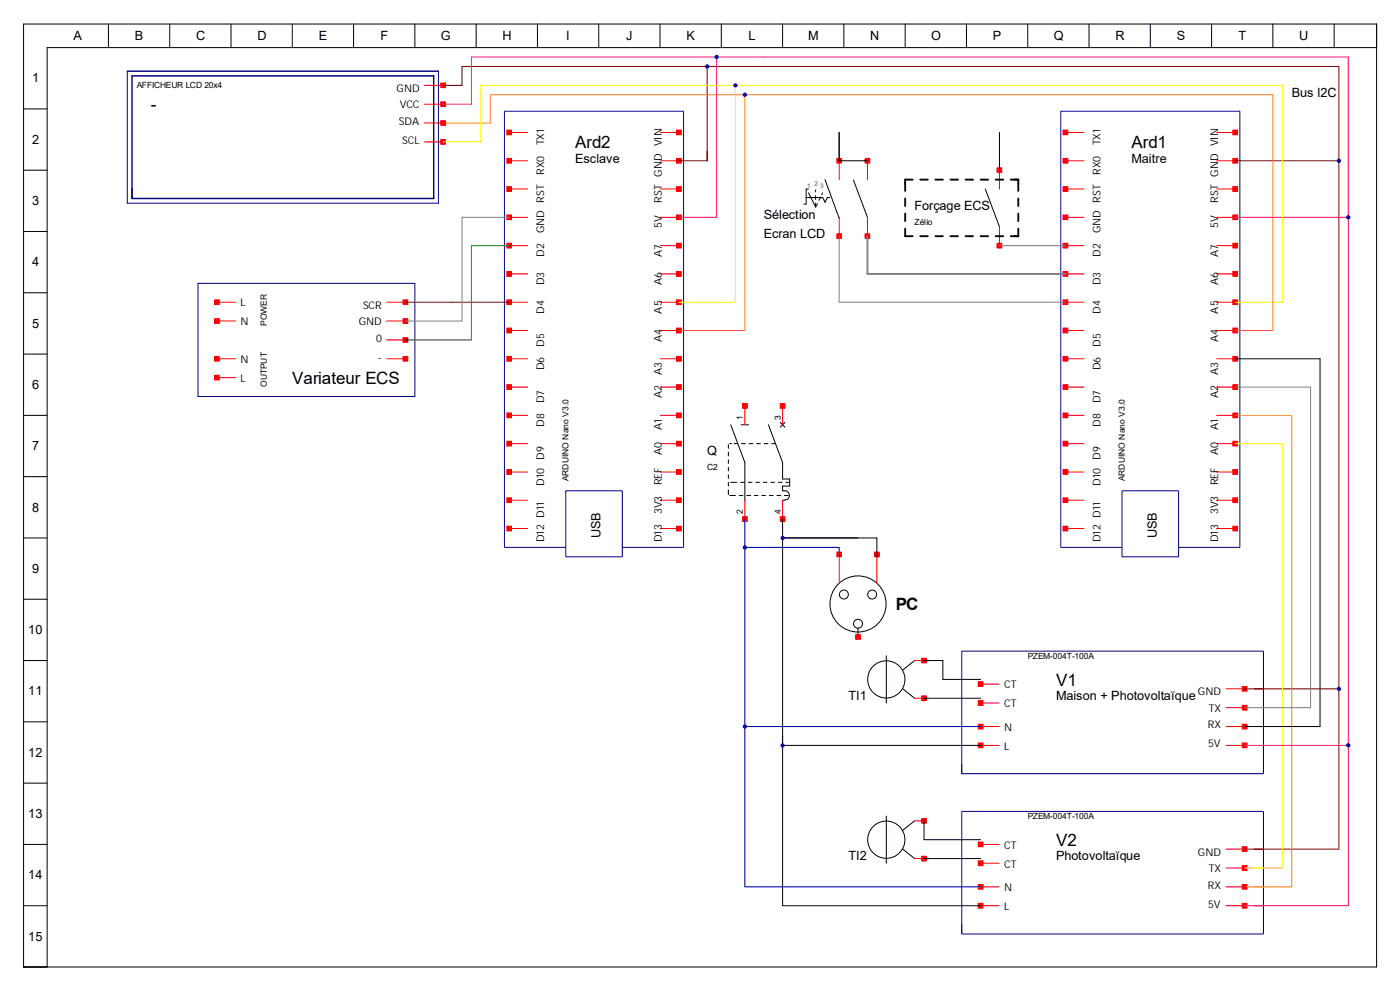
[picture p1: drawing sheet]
<svg xmlns="http://www.w3.org/2000/svg" width="297mm" height="210mm" viewBox="0 0 297 210" stroke-linecap="round" stroke-linejoin="round" font-family="sans-serif">
<path d="M27 15.1h66v28h-66zM42 60.1h46v24h-46zM120 116.1h-13v-92.5h38v92.5h-13M120 104.1h12v14h-12zM238 116.1h-13v-92.5h38v92.5h-13M238 104.1h12v14h-12zM204 138.1h64v26h-64zM204 172.1h64v26h-64z" fill="none" stroke="#000080" stroke-width=".21"/>
<g fill="#f00" stroke="#f00" stroke-width=".21">
<path d="M261.5 111.6h1v1h-1z" fill-rule="evenodd"/>
<path d="M261.5 105.6h1v1h-1z" fill-rule="evenodd"/>
<path d="M261.5 99.6h1v1h-1z" fill-rule="evenodd"/>
<path d="M261.5 93.6h1v1h-1z" fill-rule="evenodd"/>
<path d="M261.5 87.6h1v1h-1z" fill-rule="evenodd"/>
<path d="M261.5 81.6h1v1h-1z" fill-rule="evenodd"/>
<path d="M261.5 75.6h1v1h-1z" fill-rule="evenodd"/>
<path d="M261.5 69.6h1v1h-1z" fill-rule="evenodd"/>
<path d="M261.5 63.6h1v1h-1z" fill-rule="evenodd"/>
<path d="M261.5 57.6h1v1h-1z" fill-rule="evenodd"/>
<path d="M261.5 51.6h1v1h-1z" fill-rule="evenodd"/>
<path d="M261.5 45.6h1v1h-1z" fill-rule="evenodd"/>
<path d="M261.5 39.6h1v1h-1z" fill-rule="evenodd"/>
<path d="M261.5 33.6h1v1h-1z" fill-rule="evenodd"/>
<path d="M261.5 27.6h1v1h-1z" fill-rule="evenodd"/>
<path d="M225.5 111.6h1v1h-1z" fill-rule="evenodd"/>
<path d="M225.5 105.6h1v1h-1z" fill-rule="evenodd"/>
<path d="M225.5 99.6h1v1h-1z" fill-rule="evenodd"/>
<path d="M225.5 93.6h1v1h-1z" fill-rule="evenodd"/>
<path d="M225.5 87.6h1v1h-1z" fill-rule="evenodd"/>
<path d="M225.5 81.6h1v1h-1z" fill-rule="evenodd"/>
<path d="M225.5 75.6h1v1h-1z" fill-rule="evenodd"/>
<path d="M225.5 69.6h1v1h-1z" fill-rule="evenodd"/>
<path d="M225.5 63.6h1v1h-1z" fill-rule="evenodd"/>
<path d="M225.5 57.6h1v1h-1z" fill-rule="evenodd"/>
<path d="M225.5 51.6h1v1h-1z" fill-rule="evenodd"/>
<path d="M225.5 45.6h1v1h-1z" fill-rule="evenodd"/>
<path d="M225.5 39.6h1v1h-1z" fill-rule="evenodd"/>
<path d="M225.5 33.6h1v1h-1z" fill-rule="evenodd"/>
<path d="M225.5 27.6h1v1h-1z" fill-rule="evenodd"/>
<path d="M143.5 111.6h1v1h-1z" fill-rule="evenodd"/>
<path d="M143.5 105.6h1v1h-1z" fill-rule="evenodd"/>
<path d="M143.5 99.6h1v1h-1z" fill-rule="evenodd"/>
<path d="M143.5 93.6h1v1h-1z" fill-rule="evenodd"/>
<path d="M143.5 87.6h1v1h-1z" fill-rule="evenodd"/>
<path d="M143.5 81.6h1v1h-1z" fill-rule="evenodd"/>
<path d="M143.5 75.6h1v1h-1z" fill-rule="evenodd"/>
<path d="M143.5 69.6h1v1h-1z" fill-rule="evenodd"/>
<path d="M143.5 63.6h1v1h-1z" fill-rule="evenodd"/>
<path d="M143.5 57.6h1v1h-1z" fill-rule="evenodd"/>
<path d="M143.5 51.6h1v1h-1z" fill-rule="evenodd"/>
<path d="M143.5 45.6h1v1h-1z" fill-rule="evenodd"/>
<path d="M143.5 39.6h1v1h-1z" fill-rule="evenodd"/>
<path d="M143.5 33.6h1v1h-1z" fill-rule="evenodd"/>
<path d="M143.5 27.6h1v1h-1z" fill-rule="evenodd"/>
<path d="M107.5 111.6h1v1h-1z" fill-rule="evenodd"/>
<path d="M107.5 105.6h1v1h-1z" fill-rule="evenodd"/>
<path d="M107.5 99.6h1v1h-1z" fill-rule="evenodd"/>
<path d="M107.5 93.6h1v1h-1z" fill-rule="evenodd"/>
<path d="M107.5 87.6h1v1h-1z" fill-rule="evenodd"/>
<path d="M107.5 81.6h1v1h-1z" fill-rule="evenodd"/>
<path d="M107.5 75.6h1v1h-1z" fill-rule="evenodd"/>
<path d="M107.5 69.6h1v1h-1z" fill-rule="evenodd"/>
<path d="M107.5 63.6h1v1h-1z" fill-rule="evenodd"/>
<path d="M107.5 57.6h1v1h-1z" fill-rule="evenodd"/>
<path d="M107.5 51.6h1v1h-1z" fill-rule="evenodd"/>
<path d="M107.5 45.6h1v1h-1z" fill-rule="evenodd"/>
<path d="M107.5 39.6h1v1h-1z" fill-rule="evenodd"/>
<path d="M107.5 33.6h1v1h-1z" fill-rule="evenodd"/>
<path d="M107.5 27.6h1v1h-1z" fill-rule="evenodd"/>
<path d="M207.5 144.6h1v1h-1z" fill-rule="evenodd"/>
<path d="M207.5 148.6h1v1h-1z" fill-rule="evenodd"/>
<path d="M207.5 157.6h1v1h-1z" fill-rule="evenodd"/>
<path d="M207.5 153.6h1v1h-1z" fill-rule="evenodd"/>
<path d="M263.5 157.6h1v1h-1z" fill-rule="evenodd"/>
<path d="M263.5 153.6h1v1h-1z" fill-rule="evenodd"/>
<path d="M263.5 149.6h1v1h-1z" fill-rule="evenodd"/>
<path d="M263.5 145.6h1v1h-1z" fill-rule="evenodd"/>
<path d="M207.5 178.6h1v1h-1z" fill-rule="evenodd"/>
<path d="M207.5 182.6h1v1h-1z" fill-rule="evenodd"/>
<path d="M207.5 191.6h1v1h-1z" fill-rule="evenodd"/>
<path d="M207.5 187.6h1v1h-1z" fill-rule="evenodd"/>
<path d="M263.5 191.6h1v1h-1z" fill-rule="evenodd"/>
<path d="M263.5 187.6h1v1h-1z" fill-rule="evenodd"/>
<path d="M263.5 183.6h1v1h-1z" fill-rule="evenodd"/>
<path d="M263.5 179.6h1v1h-1z" fill-rule="evenodd"/>
<path d="M183.5 33.6h1v1h-1z" fill-rule="evenodd"/>
<path d="M183.5 49.6h1v1h-1z" fill-rule="evenodd"/>
<path d="M211.5 35.6h1v1h-1z" fill-rule="evenodd"/>
<path d="M211.5 51.6h1v1h-1z" fill-rule="evenodd"/>
<path d="M177.5 33.6h1v1h-1z" fill-rule="evenodd"/>
<path d="M177.5 49.6h1v1h-1z" fill-rule="evenodd"/>
<path d="M93.5 29.6h1v1h-1z" fill-rule="evenodd"/>
<path d="M93.5 25.6h1v1h-1z" fill-rule="evenodd"/>
<path d="M93.5 21.6h1v1h-1z" fill-rule="evenodd"/>
<path d="M93.5 17.6h1v1h-1z" fill-rule="evenodd"/>
<path d="M45.5 63.6h1v1h-1z" fill-rule="evenodd"/>
<path d="M45.5 67.6h1v1h-1z" fill-rule="evenodd"/>
<path d="M45.5 79.6h1v1h-1z" fill-rule="evenodd"/>
<path d="M45.5 75.6h1v1h-1z" fill-rule="evenodd"/>
<path d="M85.5 75.6h1v1h-1z" fill-rule="evenodd"/>
<path d="M85.5 71.6h1v1h-1z" fill-rule="evenodd"/>
<path d="M85.5 67.6h1v1h-1z" fill-rule="evenodd"/>
<path d="M85.5 63.6h1v1h-1z" fill-rule="evenodd"/>
<path d="M165.5 85.6h1v1h-1z" fill-rule="evenodd"/>
<path d="M157.5 85.6h1v1h-1z" fill-rule="evenodd"/>
<path d="M157.5 109.6h1v1h-1z" fill-rule="evenodd"/>
<path d="M165.5 109.6h1v1h-1z" fill-rule="evenodd"/>
<path d="M195.5 147.6h1v1h-1z" fill-rule="evenodd"/>
<path d="M195.5 139.6h1v1h-1z" fill-rule="evenodd"/>
<path d="M195.5 181.6h1v1h-1z" fill-rule="evenodd"/>
<path d="M195.5 173.6h1v1h-1z" fill-rule="evenodd"/>
<path d="M177.5 117.1h1v1h-1z" fill-rule="evenodd"/>
<path d="M185.5 117.1h1v1h-1z" fill-rule="evenodd"/>
<path d="M181.5 134.6h1v1h-1z" fill-rule="evenodd"/>
</g>
<g fill="none" stroke="#f00" stroke-width=".21">
<path d="M90 18.1h4M90 30.1h4M90 26.1h4M90 22.1h4M108 34.1h4M108 28.1h4M140 34.1h4M140 28.1h4M178 34.1v4M184 34.1v4M212 36.1v4M226 34.1h4"/>
<path d="M226 28.1h4M258 34.1h4M258 28.1h4M108 58.1h4M108 52.1h4M108 46.1h4M108 40.1h4M140 58.1h4M140 52.1h4M140 46.1h4M140 40.1h4M178 46.1v4"/>
<path d="M184 46.1v4M212 48.1v4M226 58.1h4M226 52.1h4M226 46.1h4M226 40.1h4M258 58.1h4M258 52.1h4M258 46.1h4M258 40.1h4M46 76.1h4M46 64.1h4"/>
<path d="M46 68.1h4M82 76.1h4M82 64.1h4M82 68.1h4M82 72.1h4M108 76.1h4M108 70.1h4M108 64.1h4M140 76.1h4M140 70.1h4M140 64.1h4M226 76.1h4"/>
<path d="M226 70.1h4M226 64.1h4M258 76.1h4M258 70.1h4M258 64.1h4M46 80.1h4M108 94.1h4M108 88.1h4M108 82.1h4M140 94.1h4M140 88.1h4M140 82.1h4"/>
<path d="M158 86.1v4M166 86.1v4M226 94.1h4M226 88.1h4M226 82.1h4M258 94.1h4M258 88.1h4M258 82.1h4M108 112.1h4M108 106.1h4M108 100.1h4M140 112.1h4"/>
<path d="M140 106.1h4M140 100.1h4M158 106.1v4M166 106.1v4M178 117.6v6M186 117.6v6M226 112.1h4M226 106.1h4M226 100.1h4M258 112.1h4M258 106.1h4M258 100.1h4"/>
<path d="M182 135.1h.1M194 148.1h2M194 140.1h2M208 145.1h4M208 149.1h4M208 158.1h4M208 154.1h4M260 158.1h4M260 154.1h4M260 150.1h4M260 146.1h4M194 174.1h2"/>
<path d="M208 179.1h4M194 182.1h2M208 183.1h4M208 192.1h4M208 188.1h4M260 192.1h4M260 188.1h4M260 184.1h4M260 180.1h4"/>
</g>
<g fill="none" stroke="#000" stroke-width=".21">
<path d="M5 5.1h287v200h-287zM23 5.1v5M36 5.1v5M49 5.1v5M62 5.1v5M75 5.1v5M88 5.1v5M101 5.1v5M114 5.1v5M127 5.1v5M140 5.1v5M153 5.1v5"/>
<path d="M166 5.1v5M179 5.1v5M192 5.1v5M205 5.1v5M218 5.1v5M231 5.1v5M244 5.1v5M257 5.1v5M270 5.1v5M283 5.1v5M292 10.1h-282v195M5 23.1h5"/>
<path d="M5 36.1h5M175 38.1l3 8.2M178 28.1v6h6M181 38.1l3 8M212 28.1v8M5 49.1h5M171 41.9h3.5l.5 1 .5-1h.5M171.5 40.1h-.5v3.2h-.5M171.5 40.9l1.5 3M173 40.3v.4M173 41.5v.8M173 43.1v.8"/>
<path d="M173.4 43.2l-.4 .7M174.1 41.8l-.4 .7M174.5 40.9l-.2 .4M209 40.1l3 8M5 62.1h5M5 75.1h5M262 76.1h18v78h-16M5 88.1h5M154.5 94.3v.8M154.5 95.9v.8M154.5 97.5v.8M154.5 99.1v.8"/>
<path d="M154.8 94.1h.4M155 90.1l3 8v8.2M155.7 94.1h.8M157.2 90.1h1.6M157.3 94.1h.8M158.9 94.1h.8M160.5 94.1h.8M162.1 94.1h.8M163 90.1l3 8v3.5h1.5v1.5h-1.5v1a1 1 0 0 1 1.4 .7 1 1 0 0 1-.9 1.2M163.7 94.1h.8M165.5 89.6l1 1M166.5 89.6l-1 1"/>
<path d="M5 114.1h5M5 101.1h5M154.5 100.7v.8M154.5 102.3v.8M154.5 103.9v1M154.8 105.1h1.2M155 102.3h.4M155.5 102.3h.8M156.8 105.1h.8M157.1 102.3h.8M158.4 105.1h.8M158.7 102.3h.8"/>
<path d="M160 105.1h.8M160.3 102.3h.8M161.6 105.1h.8M161.9 102.3h.8M163.2 105.1h.8M163.5 102.3h.8M164.8 105.1h.8M165.1 102.3h.8M166 110.1v82h42M166 106.1h.5M166 114.1h20v4M166.4 105.1h.8"/>
<path d="M166.7 102.3h.8M5 127.1h5M182 133.2v1.7M188 139.1v10M5 140.1h5M5 153.1h5M166 158.1h42M191.5 146.1l2.5 2M194 140.1l-2.5 2M196 148.1h12M196 140.1h4v4h8M5 166.1h5"/>
<path d="M5 179.1h5M188 173.1v10M194 174.1l-2.5 2M196 174.1v4h12M5 192.1h5M191.5 180.1l2.5 2M196 182.1h12"/>
<circle cx="179" cy="126.1" r=".95"/>
<circle cx="182" cy="128.1" r="6"/>
<circle cx="182" cy="132.3" r=".95"/>
<circle cx="185" cy="126.1" r=".95"/>
<circle cx="188" cy="144.1" r="4"/>
<circle cx="188" cy="178.1" r="4"/>
</g>
<path d="M28 16.1h64v26h-64z" fill="none" stroke="#000080" stroke-width=".3"/>
<path d="M94 18.1h4v-4h186v166h-20M150 14.1v20h-6M262 34.1h22M86 64.1h22M264 146.1h20" fill="none" stroke="#800000" stroke-width=".21"/>
<path d="M152 12.1v34h-8M94 22.1h6v-10h186v180h-22M262 46.1h24M264 158.1h22" fill="none" stroke="#ff0080" stroke-width=".21"/>
<path d="M156 18.1v46h-12M94 30.1h8v-12h170v46h-10M262 94.1h10v90h-8" fill="none" stroke="#ff0" stroke-width=".21"/>
<path d="M94 26.1h10v-6h166v50h-8M158 20.1v50h-14M262 88.1h12v100h-10" fill="none" stroke="#ff8000" stroke-width=".21"/>
<path d="M108 46.1h-10v22h-12M178 50.1v14h48M212 52.1h14M262 82.1h16v68h-14" fill="none" stroke="#808080" stroke-width=".21"/>
<g fill="none" stroke="#000" stroke-width=".4">
<path d="M193.6 38.1h-1.6v2.4M195.2 38.1h1.6M198.4 38.1h1.6M201.6 38.1h1.6M204.8 38.1h1.6M208 38.1h1.6M211.2 38.1h1.6M214.4 38.1h1.6v2.4M192 48.5v1.6h1.6M192 42.1v1.6M192 45.3v1.6M195.2 50.1h1.6"/>
<path d="M198.4 50.1h1.6M201.6 50.1h1.6M204.8 50.1h1.6M208 50.1h1.6M211.2 50.1h1.6M216 48.5v1.6h-1.6M216 42.1v1.6M216 45.3v1.6"/>
</g>
<path d="M184 50.1v8h42" fill="none" stroke="#808080" stroke-width=".4"/>
<path d="M108 52.1h-8v20h-14" fill="none" stroke="#008000" stroke-width=".21"/>
<path d="M158 110.1v78h50M158 116.1h20v2M158 154.1h50" fill="none" stroke="#00f" stroke-width=".21"/>
<g fill="#00f" stroke="#00f" stroke-width=".21">
<circle cx="286" cy="158.1" r=".35"/>
<circle cx="284" cy="146.1" r=".35"/>
<circle cx="284" cy="34.1" r=".35"/>
<circle cx="286" cy="46.1" r=".35"/>
<circle cx="150" cy="14.1" r=".35"/>
<circle cx="152" cy="12.1" r=".35"/>
<circle cx="156" cy="18.1" r=".35"/>
<circle cx="158" cy="20.1" r=".35"/>
<circle cx="166" cy="158.1" r=".35"/>
<circle cx="158" cy="154.1" r=".35"/>
<circle cx="158" cy="116.1" r=".35"/>
<circle cx="166" cy="114.1" r=".35"/>
</g>
<g font-size="3.6">
<text x="32" y="23.4">-</text>
<text x="122" y="31.4">Ard2</text>
<text x="240" y="31.4">Ard1</text>
<text x="62" y="81.4">Variateur ECS</text>
<text x="190" y="129.4">PC</text>
<text x="224" y="145.4">V1</text>
<text x="224" y="179.4">V2</text>
</g>
<g font-size="2.7">
<text x="15.6" y="8.5">A</text>
<text x="28.6" y="8.5">B</text>
<text x="41.6" y="8.5">C</text>
<text x="54.6" y="8.5">D</text>
<text x="67.6" y="8.5">E</text>
<text x="80.7" y="8.5">F</text>
<text x="93.5" y="8.5">G</text>
<text x="106.6" y="8.5">H</text>
<text x="120.1" y="8.5">I</text>
<text x="132.8" y="8.5">J</text>
<text x="145.6" y="8.5">K</text>
<text x="158.8" y="8.5">L</text>
<text x="171.4" y="8.5">M</text>
<text x="184.6" y="8.5">N</text>
<text x="197.5" y="8.5">O</text>
<text x="210.6" y="8.5">P</text>
<text x="223.5" y="8.5">Q</text>
<text x="236.6" y="8.5">R</text>
<text x="249.6" y="8.5">S</text>
<text x="262.7" y="8.5">T</text>
<text x="275.6" y="8.5">U</text>
<text x="6.8" y="17.5">1</text>
<text x="274" y="20.5">Bus I2C</text>
<text x="6.8" y="30.5">2</text>
<text x="122" y="34.5">Esclave</text>
<text x="240" y="34.5">Maitre</text>
<text x="6.8" y="43.5">3</text>
<text x="162" y="46.5">Sélection</text>
<text x="194" y="44.5">Forçage ECS</text>
<text x="162" y="50.5">Ecran LCD</text>
<text x="6.8" y="56.5">4</text>
<text x="6.8" y="69.5">5</text>
<text x="6.8" y="82.5">6</text>
<text x="6.8" y="95.5">7</text>
<text x="150" y="96.5">Q</text>
<text x="6.8" y="108.5">8</text>
<text x="127.4" y="114.1" transform="rotate(-90 127.4 114.1)">USB</text>
<text x="245.4" y="114.1" transform="rotate(-90 245.4 114.1)">USB</text>
<text x="6.8" y="121.5">9</text>
<text x="6" y="134.5">10</text>
<text x="6" y="147.5">11</text>
<text x="180" y="148.5">TI1</text>
<text x="224" y="148.5">Maison + Photovoltaïque</text>
<text x="6" y="160.5">12</text>
<text x="6" y="173.5">13</text>
<text x="180" y="182.5">TI2</text>
<text x="224" y="182.5">Photovoltaïque</text>
<text x="6" y="186.5">14</text>
<text x="6" y="199.5">15</text>
</g>
<g font-size="2.3">
<text x="84.1" y="19.5">GND</text>
<text x="84.8" y="23">VCC</text>
<text x="84.6" y="26.5">SDA</text>
<text x="85.3" y="30.5">SCL</text>
<text x="115.4" y="30.8" transform="rotate(-90 115.4 30.8)">TX1</text>
<text x="140.4" y="31" transform="rotate(-90 140.4 31)">VIN</text>
<text x="233.4" y="30.8" transform="rotate(-90 233.4 30.8)">TX1</text>
<text x="258.4" y="31" transform="rotate(-90 258.4 31)">VIN</text>
<text x="115.4" y="37.1" transform="rotate(-90 115.4 37.1)">RX0</text>
<text x="140.4" y="37.5" transform="rotate(-90 140.4 37.5)">GND</text>
<text x="233.4" y="37.1" transform="rotate(-90 233.4 37.1)">RX0</text>
<text x="258.4" y="37.5" transform="rotate(-90 258.4 37.5)">GND</text>
<text x="115.4" y="43" transform="rotate(-90 115.4 43)">RST</text>
<text x="140.4" y="43" transform="rotate(-90 140.4 43)">RST</text>
<text x="233.4" y="43" transform="rotate(-90 233.4 43)">RST</text>
<text x="258.4" y="43" transform="rotate(-90 258.4 43)">RST</text>
<text x="115.4" y="49.5" transform="rotate(-90 115.4 49.5)">GND</text>
<text x="140.4" y="48.4" transform="rotate(-90 140.4 48.4)">5V</text>
<text x="233.4" y="49.5" transform="rotate(-90 233.4 49.5)">GND</text>
<text x="258.4" y="48.4" transform="rotate(-90 258.4 48.4)">5V</text>
<text x="115.4" y="54.5" transform="rotate(-90 115.4 54.5)">D2</text>
<text x="140.4" y="54.5" transform="rotate(-90 140.4 54.5)">A7</text>
<text x="233.4" y="54.5" transform="rotate(-90 233.4 54.5)">D2</text>
<text x="258.4" y="54.5" transform="rotate(-90 258.4 54.5)">A7</text>
<text x="51" y="65">L</text>
<text x="77" y="65.5">SCR</text>
<text x="115.4" y="60.5" transform="rotate(-90 115.4 60.5)">D3</text>
<text x="140.4" y="60.5" transform="rotate(-90 140.4 60.5)">A6</text>
<text x="233.4" y="60.5" transform="rotate(-90 233.4 60.5)">D3</text>
<text x="258.4" y="60.5" transform="rotate(-90 258.4 60.5)">A6</text>
<text x="51" y="69">N</text>
<text x="76.1" y="69">GND</text>
<text x="115.4" y="66.5" transform="rotate(-90 115.4 66.5)">D4</text>
<text x="140.4" y="66.5" transform="rotate(-90 140.4 66.5)">A5</text>
<text x="233.4" y="66.5" transform="rotate(-90 233.4 66.5)">D4</text>
<text x="258.4" y="66.5" transform="rotate(-90 258.4 66.5)">A5</text>
<text x="51" y="77">N</text>
<text x="79.8" y="72.5">0</text>
<text x="80.1" y="76.5">-</text>
<text x="115.4" y="73.5" transform="rotate(-90 115.4 73.5)">D5</text>
<text x="140.4" y="72.5" transform="rotate(-90 140.4 72.5)">A4</text>
<text x="233.4" y="73.5" transform="rotate(-90 233.4 73.5)">D5</text>
<text x="258.4" y="72.5" transform="rotate(-90 258.4 72.5)">A4</text>
<text x="51" y="81">L</text>
<text x="115.4" y="78.5" transform="rotate(-90 115.4 78.5)">D6</text>
<text x="140.4" y="79.5" transform="rotate(-90 140.4 79.5)">A3</text>
<text x="233.4" y="78.5" transform="rotate(-90 233.4 78.5)">D6</text>
<text x="258.4" y="79.5" transform="rotate(-90 258.4 79.5)">A3</text>
<text x="115.4" y="85.5" transform="rotate(-90 115.4 85.5)">D7</text>
<text x="140.4" y="84.5" transform="rotate(-90 140.4 84.5)">A2</text>
<text x="233.4" y="85.5" transform="rotate(-90 233.4 85.5)">D7</text>
<text x="258.4" y="84.5" transform="rotate(-90 258.4 84.5)">A2</text>
<text x="115.4" y="90.5" transform="rotate(-90 115.4 90.5)">D8</text>
<text x="140.4" y="91.3" transform="rotate(-90 140.4 91.3)">A1</text>
<text x="233.4" y="90.5" transform="rotate(-90 233.4 90.5)">D8</text>
<text x="258.4" y="91.3" transform="rotate(-90 258.4 91.3)">A1</text>
<text x="115.4" y="97.5" transform="rotate(-90 115.4 97.5)">D9</text>
<text x="140.4" y="96.5" transform="rotate(-90 140.4 96.5)">A0</text>
<text x="233.4" y="97.5" transform="rotate(-90 233.4 97.5)">D9</text>
<text x="258.4" y="96.5" transform="rotate(-90 258.4 96.5)">A0</text>
<text x="115.4" y="103" transform="rotate(-90 115.4 103)">D10</text>
<text x="140.4" y="102.9" transform="rotate(-90 140.4 102.9)">REF</text>
<text x="233.4" y="103" transform="rotate(-90 233.4 103)">D10</text>
<text x="258.4" y="102.9" transform="rotate(-90 258.4 102.9)">REF</text>
<text x="140.4" y="109.1" transform="rotate(-90 140.4 109.1)">3V3</text>
<text x="258.4" y="109.1" transform="rotate(-90 258.4 109.1)">3V3</text>
<text x="115.4" y="115" transform="rotate(-90 115.4 115)">D12 D11</text>
<text x="140.4" y="115" transform="rotate(-90 140.4 115)">D13</text>
<text x="233.4" y="115" transform="rotate(-90 233.4 115)">D12 D11</text>
<text x="258.4" y="115" transform="rotate(-90 258.4 115)">D13</text>
<text x="213" y="146">CT</text>
<text x="254.1" y="147.5">GND</text>
<text x="213" y="150">CT</text>
<text x="213" y="155">N</text>
<text x="256.2" y="154.5">RX</text>
<text x="256.4" y="151">TX</text>
<text x="213" y="159">L</text>
<text x="256.3" y="158.5">5V</text>
<text x="213" y="180">CT</text>
<text x="213" y="184">CT</text>
<text x="254.1" y="181.5">GND</text>
<text x="256.4" y="185">TX</text>
<text x="213" y="189">N</text>
<text x="256.2" y="188.5">RX</text>
<text x="213" y="193">L</text>
<text x="256.3" y="192.5">5V</text>
</g>
<g font-size="1.8">
<text x="29" y="18.7">AFFICHEUR LCD 20x4</text>
<text x="194" y="47.7">Zélio</text>
<text x="56.6" y="69.1" transform="rotate(-90 56.6 69.1)">POWER</text>
<text x="56.6" y="82.1" transform="rotate(-90 56.6 82.1)">OUTPUT</text>
<text x="157.6" y="89.1" transform="rotate(-90 157.6 89.1)">1</text>
<text x="165.6" y="89.1" transform="rotate(-90 165.6 89.1)">3</text>
<text x="150" y="99.7">C2</text>
<text x="120.6" y="102.1" transform="rotate(-90 120.6 102.1)">ARDUINO Nano V3.0</text>
<text x="238.6" y="102.1" transform="rotate(-90 238.6 102.1)">ARDUINO Nano V3.0</text>
<text x="157.6" y="109.1" transform="rotate(-90 157.6 109.1)">2</text>
<text x="165.6" y="109.1" transform="rotate(-90 165.6 109.1)">4</text>
<text x="218" y="139.7">PZEM-004T-100A</text>
<text x="218" y="173.7">PZEM-004T-100A</text>
</g>
<g font-size="1.4" fill="#808000">
<text x="171.2" y="39.8">1</text>
<text x="172.8" y="39.5">2</text>
<text x="174" y="39.8">3</text>
</g>
</svg>
